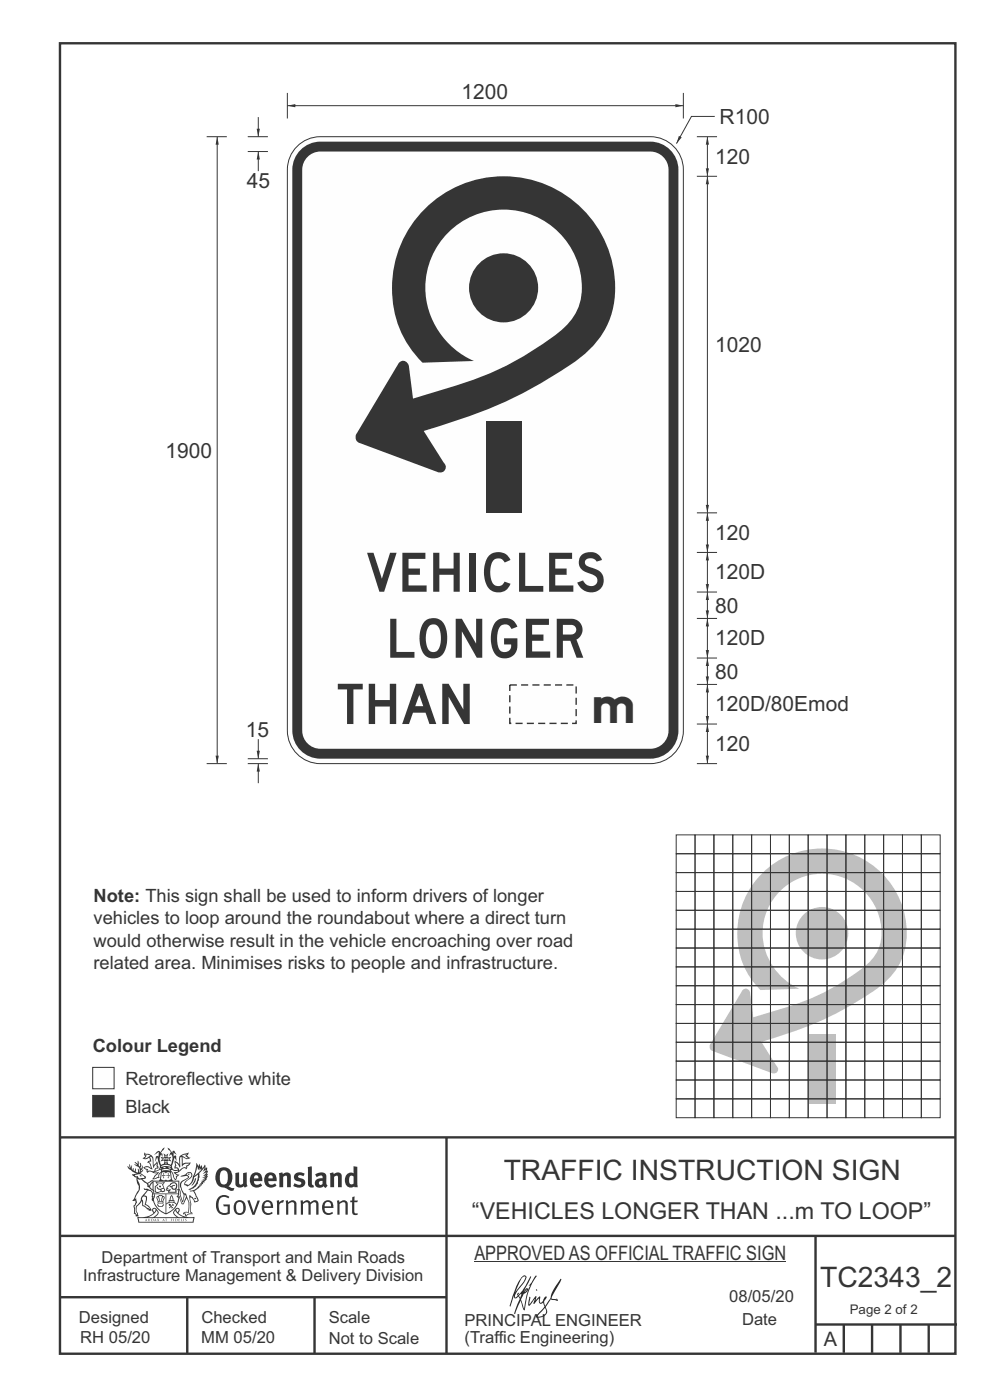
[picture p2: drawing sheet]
<svg xmlns="http://www.w3.org/2000/svg" width="210mm" height="297mm" viewBox="0 0 210 297" stroke-linecap="round" stroke-linejoin="round" font-family="sans-serif">
<path d="M12.7 241.3h190M94.7 241.4v45.8M12.7 275.2h82M12.7 262.2h190.1M39.7 275.2v12M66.7 275.2v12M173 262.1v24.9M173 281h30M179 281v6M185 281v6M191 281v6M197 281v6" fill="none" stroke="#373435" stroke-width=".51"/>
<g fill="#373435">
<path d="M47 248.4a2.55 2.55 0 0 0 0 2.7l.3 .2a.81 .81 0 0 0 1-1v-.5a1.04 1.04 0 0 0-1.1-1.5zM46.3 248.1a1.82 1.82 0 0 1 2.1-.2 1.82 1.82 0 0 1 .9 1.8 2.29 2.29 0 0 1-.8 2l.7 .3h.5l-.2 .6a2.87 2.87 0 0 1-2-.7 2.12 2.12 0 0 1-1.7-3.1z" fill-rule="evenodd"/>
<path d="M49.9 248.9l.8-.2v2a.46 .46 0 0 0 .3 .6 .46 .46 0 0 0 .6-.3v-2.1l.7-.2v2.4l.2 .5-.5 .3-.3-.3a1.02 1.02 0 0 1-1.2 .3 1.02 1.02 0 0 1-.6-1.1z" fill-rule="evenodd"/>
<path d="M54 249.5l-.1 .5h.9a.49 .49 0 0 0-.2-.6 .49 .49 0 0 0-.6 .1zM53.4 249.1a1.34 1.34 0 0 1 1.6-.2 1.34 1.34 0 0 1 .6 1.5v.2h-1.7a.77 .77 0 0 0 .5 .8 .77 .77 0 0 0 .9-.4l.3 .5a1.59 1.59 0 0 1-2 .2 1.59 1.59 0 0 1-.5-2.1z" fill-rule="evenodd"/>
<path d="M57 249.5l-.1 .5h1a.49 .49 0 0 0-.2-.6 .49 .49 0 0 0-.7 .1zM56.4 249.1a1.34 1.34 0 0 1 1.6-.2 1.34 1.34 0 0 1 .7 1.5v.2h-1.8a.77 .77 0 0 0 .5 .8 .77 .77 0 0 0 .9-.4l.4 .5a1.59 1.59 0 0 1-2.1 .2 1.59 1.59 0 0 1-.5-2.1z" fill-rule="evenodd"/>
<path d="M59.2 248.9l.7-.2 .1 .4a.95 .95 0 0 1 1-.3 .95 .95 0 0 1 .7 .8v2.3h-.8v-2.3a.46 .46 0 0 0-.8 .1v2.2h-.8z" fill-rule="evenodd"/>
<path d="M62.6 249.1a1.75 1.75 0 0 1 2-.1l-.2 .5-.6-.2a.43 .43 0 0 0-.6 .3l.4 .3a1.04 1.04 0 0 1 1.2 1.1 1.04 1.04 0 0 1-1.4 1l-1.2-.4 .3-.6 1 .4 .4-.4a.88 .88 0 0 0-1-.5l-.4-.2-.1-.4z" fill-rule="evenodd"/>
<path d="M65.3 247.6l.8-.2 .1 3.8 .3 .2 .1 .4a.88 .88 0 0 1-1 0 .88 .88 0 0 1-.3-1z" fill-rule="evenodd"/>
<path d="M67.8 250.6a.43 .43 0 0 0-.1 .7 .43 .43 0 0 0 .7-.1v-.7zM66.8 249.1a1.7 1.7 0 0 1 2.4 .1v1.9l.3 .4-.4 .5-.5-.4a1.03 1.03 0 0 1-1.7-.1 1.03 1.03 0 0 1 .8-1.5h.7v-.4a.8 .8 0 0 0-1.2 .1z" fill-rule="evenodd"/>
<path d="M70 248.9l.7-.2 .1 .4a.95 .95 0 0 1 1-.3 .95 .95 0 0 1 .7 .8v2.3h-.8v-2.3a.46 .46 0 0 0-.8 .1v2.2h-.8z" fill-rule="evenodd"/>
<path d="M74.3 249.5a1.48 1.48 0 0 0 0 1.7h.5l.2-.1v-1.5l-.3-.2zM75 247.4l.8 .1 .1 4.4h-.7l-.1-.2a1.26 1.26 0 0 1-1.4 0 1.26 1.26 0 0 1-.5-1.3 1.29 1.29 0 0 1 .4-1.4 1.29 1.29 0 0 1 1.4-.1z" fill-rule="evenodd"/>
<path d="M46.4 253.9a1.72 1.72 0 0 1 2.3 0l-.3 .3a1.24 1.24 0 0 0-1.4-.2 1.24 1.24 0 0 0-.6 1.4 1.49 1.49 0 0 0 1.2 1.9l.7-.1v-1.3h-.8l-.1-.4h1.3v1.9a1.93 1.93 0 0 1-2.2 0 1.93 1.93 0 0 1-.7-2.2l.2-.8z" fill-rule="evenodd"/>
<path d="M50.4 255.1a1.65 1.65 0 0 0 .2 2.2 .99 .99 0 0 0 1-1.4 .78 .78 0 0 0-.4-.8 .78 .78 0 0 0-.8 0zM50 254.9a1.33 1.33 0 0 1 1.6-.1 1.33 1.33 0 0 1 .5 1.4 1.31 1.31 0 0 1-1.3 1.6 1.31 1.31 0 0 1-1.2-1.6v-.6z" fill-rule="evenodd"/>
<path d="M52.5 254.7l.4-.1 .9 2.6 .8-2.5h.5l-1.1 3h-.5z" fill-rule="evenodd"/>
<path d="M56.3 255.2l-.2 .7h1.3a.7 .7 0 0 0-.3-.8 .7 .7 0 0 0-.8 .1zM55.9 255a1.22 1.22 0 0 1 1.5-.2 1.22 1.22 0 0 1 .5 1.5h-1.8a.93 .93 0 0 0 .5 1 .93 .93 0 0 0 1.1-.2l.2 .3a1.43 1.43 0 0 1-1.8 .1 1.43 1.43 0 0 1-.6-1.7z" fill-rule="evenodd"/>
<path d="M58.7 254.7l.4-.1 .1 .5 .4-.4 .6-.1-.2 .5a.66 .66 0 0 0-.8 .7v1.9h-.4z" fill-rule="evenodd"/>
<path d="M60.6 254.7l.4-.1 .1 .5a.94 .94 0 0 1 1-.5 .94 .94 0 0 1 .8 .8v2.3h-.5l-.1-2.5a.81 .81 0 0 0-1.2 .3v2.2h-.4z" fill-rule="evenodd"/>
<path d="M63.7 254.7l.5-.1 .1 .5 .4-.3a.78 .78 0 0 1 1.1 .3 .9 .9 0 0 1 1-.5 .9 .9 0 0 1 .8 .8v2.3h-.5l-.1-2.5a.67 .67 0 0 0-1.1 .3v2.2h-.5v-2.4l-.4-.3-.7 .4v2.3h-.5z" fill-rule="evenodd"/>
<path d="M69 255.2l-.1 .7h1.3a.7 .7 0 0 0-.3-.8 .7 .7 0 0 0-.9 .1zM68.7 255a1.22 1.22 0 0 1 1.5-.2 1.22 1.22 0 0 1 .5 1.5h-1.8a.93 .93 0 0 0 .4 1 .93 .93 0 0 0 1.2-.2l.1 .3a1.44 1.44 0 0 1-1.7 .1 1.44 1.44 0 0 1-.6-1.7z" fill-rule="evenodd"/>
<path d="M71.4 254.7l.5-.1 .1 .5a.94 .94 0 0 1 1-.5 .94 .94 0 0 1 .8 .8v2.3h-.5l-.1-2.5a.81 .81 0 0 0-1.2 .3v2.2h-.4z" fill-rule="evenodd"/>
<path d="M74.7 253.9l.5-.1v.9h.7l-.1 .3h-.6v2.2l.1 .2h.5l.1 .3a.75 .75 0 0 1-1.2-.6v-2.1h-.4v-.3h.4z" fill-rule="evenodd"/>
<path d="M30.8 244.9l1.1 .3-.9 .5h-.4l.6-.5zM31.8 245.4h.2a2.44 2.44 0 0 1 .4 1.9l.1 .5 .7-1-.1 .6 .3 .3a.57 .57 0 0 0-.6 .7l-1-.1-.5 .2 .2-.5-.8-.3 .7-.1 .9 .5 .1-.1-.6-1.3-.2-.2h.5zM30.7 244.4l-.1 .5 .2 .4-.6 .4a1.04 1.04 0 0 0 1.4-.1l.2 .6-.3 .1-.2 .4a.94 .94 0 0 1 .8 1.1l-.2-.1a1.16 1.16 0 0 0-1.5-.1l.3 .4 .4 .2 .1 .5 .2 .1 .1-.2a.94 .94 0 0 1 1.1 .2l.8 .1-1.2 1.2a1.13 1.13 0 0 0 1.2-.2l.4-.1-.1-.4 .5-.8a.83 .83 0 0 0-.6 1.1l-.3-.1-.7 .4 1.1-1.4-.5 .1-.5-.1 1.3-.5-.1-.1-.9 .4v-.3l.2-.2 .3 .1 .1-.3-.2-.4v-.6l-.1-.4-.7 1v-.7a1.42 1.42 0 0 0-1.6-1.8z" fill-rule="evenodd"/>
<path d="M38.5 245.2l.5-.2 .7-.1-.6 .3 .8 .5h-.3zM38.3 245.5l.2-.1 .1 2a1.69 1.69 0 0 1 1.6-.6l-.8 .5 .1 .5a1.1 1.1 0 0 0-1.5 .6l-.1-.5-.2-.2h-.5l.3-.4-.3-.7a1.42 1.42 0 0 1 .8 1.1l.2-.1zM37.1 246.2l.1 1-.2 .3 .1 .4h.5l.1 .2a.96 .96 0 0 1-1.1-.1l-.1 .1a1.06 1.06 0 0 0 1.3 .2v.1a.72 .72 0 0 1-1 .2l.3 .5 .6 .2-.4 .2-.1 .6-.2-.3-.4-1.1-.4-.4 .4 .9a1.54 1.54 0 0 0 .7 1.2l.2-.3a.58 .58 0 0 1 .4-.8l.2-.1h-.3l-.5-.3 .9-.5a.93 .93 0 0 1 1.2-.5v.2l.2-.2 .1-.5a.99 .99 0 0 0 .7-.8l-1.3 .1-.3 .2-.1-1.4 .9 .4 .9-.3h-.4l-.5-.4 .4-.7-.6 .2a1.46 1.46 0 0 0-1.4 2.1v.4l-.2-.4z" fill-rule="evenodd"/>
<path d="M35.6 248.9l.2 .1-.1 .3 .4 .1h-.4v.6l-.1-.6h-.3l.3-.1z" fill-rule="evenodd"/>
<path d="M34.6 248.9l.2 .1v.3l.3 .1h-.3l-.1 .6v-.6h-.4l.4-.1z" fill-rule="evenodd"/>
<path d="M34.3 248.8a.57 .57 0 0 1 .9 .2 .57 .57 0 0 1 .9-.2l.2 1.4h-.2a.57 .57 0 0 1-.9 0 .69 .69 0 0 1-1.1 0zM34.2 248.1l-.3 2.1-.2 .4h3l-.2-.4-.3-2.1h-.2v.2l-.8-.1-.8 .1v-.2z" fill-rule="evenodd"/>
<path d="M34.2 252.4a.3 .3 0 0 0 .6 0 .3 .3 0 0 0-.6 0zM33.3 250.9l.3 .3-.3 .4a.79 .79 0 0 0 0 1.3l.8-.2-.1-.3a.55 .55 0 0 1-.7-.6l.1-.1 .2 .3 .3 .2 .8-.2-.4-.7 .4-.4-.7 .2zM33 250.7l1.1 .2 .9-.2-.4 .6 .4 1.2a.56 .56 0 0 1-.8 .3l-.2 .1a.73 .73 0 0 1-.9 .1 .73 .73 0 0 1-.3-1v-.4l.6-.4z" fill-rule="evenodd"/>
<path d="M35.6 251.8l.7-.4a.58 .58 0 0 1 1-.1 .58 .58 0 0 1-.4 .9l-.3-.3a.43 .43 0 0 1 .6-.4 .57 .57 0 0 0-.8 .2l-.2-.1-.3 .1 .4 .2a.55 .55 0 0 0 .9 .4v.5h-1.3l.3-.4-.1-.1-.6 .1 .2-.3-.2-.1zM35.4 251.8l-.1 .2a.39 .39 0 0 0 .2 .6h.3l-.2 .4h1.9l-.1-.8a.86 .86 0 0 0-.1-1.3 .86 .86 0 0 0-1.3 .4z" fill-rule="evenodd"/>
<path d="M36 254.8h.8v.2h-.8zM36.4 253.8l.2 .8h-.4zM36.4 253.5l-.3 .5-.1 .6h-.2v.4l-.7 .4 .2 .1a1.48 1.48 0 0 1 2.1 .2l.2-.1-.6-.5v-.5h-.2l-.1-.6z" fill-rule="evenodd"/>
<path d="M35.8 255.4l.4 .1 .1 .3 .3-.2-.2-.2a.38 .38 0 0 1 .5 .5l-.2-.2-.3 .2 .3 .2-.3 .3-.1-.4-.4 .4-.1-.2 .4-.3-.1-.1-.2 .1z" fill-rule="evenodd"/>
<path d="M34.5 254h.2v.2l-.2 .6h-.2zM33.6 255.3h.9v.2a.55 .55 0 0 1-.8 .4v-.2l-.2-.1zM33.4 254h.2l.2 .8h-.2zM33.6 255l.8-.1 .1 .2h-.8zM33.8 253.7h.5l-.2 1.1h-.1zM33.3 253.8l-.1 .3 .3 1.1a.48 .48 0 0 0-.1 .6 .48 .48 0 0 0 .5 .2h.5a.49 .49 0 0 0 .2-.8l.3-1.1-.1-.3a1.42 1.42 0 0 0-1.5 0z" fill-rule="evenodd"/>
<path d="M33.7 251.5l.4 .1 .1 .3h-.3z" fill-rule="evenodd"/>
<path d="M41.3 250.1l.3-.2-.2 .8-.6 .8h-.2l.5-.7z" fill-rule="evenodd"/>
<path d="M39.7 249l.3-.2 .5 .2a.88 .88 0 0 1-.6 1.1 1.22 1.22 0 0 0-.8 1.3l.5 .2a.72 .72 0 0 0 .9-.4l.5-.8 .2-.6 .8-.6v.2a2.85 2.85 0 0 1-2 2.9l.1 .1a2.13 2.13 0 0 0 1.9-1.5v-.3a2.01 2.01 0 0 0 .3-1.7l1.1-1.3-.4 1 .7-.5-.7 1 .8-.4-.8 .8 .7-.2-.9 .6 .8-.1-.8 .4h.7l-.8 .3 .3 .2h-.4l.2 .3h-.4l.2 .3h-.4l.1 .2h-.1a2.16 2.16 0 0 1-2 1.1l.1 .2 .4-.1a.76 .76 0 0 1 .7 .8l.5 1.2-.6 .2a1.45 1.45 0 0 0-1.1-1.3l.2 1.8-.1 1.8 .4 .3a1.07 1.07 0 0 0-1.2 .4v-.3l-.5-.2a.87 .87 0 0 1 1.1-.1v-.7a4.4 4.4 0 0 0-.6-3.1l-.1-.3h-.2a2.16 2.16 0 0 1-.7-2.2l.3-.4 1.2-.7a.55 .55 0 0 0-.4-.8zM37.8 252.4a.76 .76 0 0 1 .3 1.1l.6 1.6 .4-1.7 .2 .1a.61 .61 0 0 1-.1 .9l-.3 .8-.2 .1-.7-1.6-.3 .1a1.18 1.18 0 0 0 .1-1.4zM41.8 247.5l.2 .7 .3-.5v.6l.4-.5a1.9 1.9 0 0 1-1.2 1.4l-.3 .3zM38.2 249.6l1.4-.2 .2 .2v.3l-.5 .2a1.26 1.26 0 0 0-.9 1.9l.2 .7a1.84 1.84 0 0 1 .1 2.1l-.4-1.4a.96 .96 0 0 0-.4-1.2l-.4 .2a.78 .78 0 0 1 0 1.3l.1 .3h.4l.4 1.1a.38 .38 0 0 0 .2 .4 .38 .38 0 0 0 .4-.1l.6-1.2a2.94 2.94 0 0 1 .4 2.5l-.1 .4h-.8l-.3 .4v.2l.4-.1 .1 .4 .2 .1a1.02 1.02 0 0 1 1.3-.5v-.4l-.3-.1 .1-1.8-.3-1.3h.1a1.14 1.14 0 0 1 .8 1 .63 .63 0 0 0 .8-.2 .63 .63 0 0 0-.2-.9l-.6-1.2 .9-.6 .2-.4h.3l-.1-.2h.4l-.1-.3h.3l-.1-.3 .5-.1-.2-.2 .6-.4v-.2h-.2l.4-.5h-.3l.3-.5-.4 .1 .4-.5v-.3l-.3 .2 .2-.7-.1-.2-.4 .3v-.8l-.6 .8-.2-.8-.2 .5-.3-.7-.1 .6-.5-.8-.1 1.4-.6 1.8a1.81 1.81 0 0 1-1 1.5l-.6-.2a1.75 1.75 0 0 1 1.1-1.2 .75 .75 0 0 0 .1-1.3 .75 .75 0 0 0-1.2 .4z" fill-rule="evenodd"/>
<path d="M41.2 254.1h.3l.2 .2-.4 .1z" fill-rule="evenodd"/>
<path d="M29.4 258.4h11.6l-.1 .8h-11.4zM31.3 258.2l.5-.1a2.48 2.48 0 0 0 1.4-1.3l.3 .5-.5 .6-.5 .3zM32.5 256.6l.3-.2 .2 .1-.3 .7zM37.2 256.8a2.65 2.65 0 0 0 1.8 1.4h-1.1l-.5-.3-.5-.6zM37.4 256.5l.2-.1 .3 .2-.3 .6zM29.2 258.2l.1 1.2h11.8l.2-1.1-.2-.1a4.1 4.1 0 0 1-3.3-.9l.3-.4-.1-.6a1.06 1.06 0 0 0-1.3 1l.2 .4 .6 .5h-4.7l.3-.1a.84 .84 0 0 0 .6-.8 .84 .84 0 0 0-.5-.8l-.3-.2h-.5l-.1 .6 .3 .4a4.2 4.2 0 0 1-3.4 .9z" fill-rule="evenodd"/>
<path d="M31 258.7l.1 .2h-.2zM31 258.5l-.3 .6 .4-.2 .2 .2z" fill-rule="evenodd"/>
<path d="M31.3 258.6h.3v.4a.25 .25 0 0 0 .2-.1 .25 .25 0 0 0-.1-.3h.1a.29 .29 0 0 1 0 .4 .29 .29 0 0 1-.4 0 .29 .29 0 0 1 0-.4z" fill-rule="evenodd"/>
<path d="M32.2 258.6a.22 .22 0 0 1 .3 .2 .22 .22 0 0 1-.3 .2zM32 258.6l.1 .4a.33 .33 0 0 0 .4 0 .33 .33 0 0 0 0-.4 .33 .33 0 0 0-.5 0z" fill-rule="evenodd"/>
<path d="M32.9 258.7l.1 .2h-.2zM32.9 258.5l-.2 .6 .3-.2 .2 .2z" fill-rule="evenodd"/>
<path d="M33.3 258.6h.2l.1 .1 .2-.1-.2 .2 .2 .3-.3-.3-.1 .3h-.1l.2-.3z" fill-rule="evenodd"/>
<path d="M34.7 258.7l.1 .2h-.2zM34.7 258.5l-.3 .6 .4-.2 .2 .2z" fill-rule="evenodd"/>
<path d="M35 258.5h.5l-.2 .1v.5h-.2l.1-.5z" fill-rule="evenodd"/>
<path d="M36.2 258.6l.3-.1-.1 .1v.2h.1h-.1v.3h-.2z" fill-rule="evenodd"/>
<path d="M36.7 258.6h.2v.5h-.2z" fill-rule="evenodd"/>
<path d="M37.3 258.6a.22 .22 0 0 1 .3 .2 .22 .22 0 0 1-.3 .2zM37.1 258.6v.4a.33 .33 0 0 0 .5 0 .33 .33 0 0 0 0-.4 .33 .33 0 0 0-.5 0z" fill-rule="evenodd"/>
<path d="M37.8 258.6l.4-.1-.2 .1v.2h.1h-.1v.2l.2 .1h-.4z" fill-rule="evenodd"/>
<path d="M38.4 258.6h.2l-.1 .4 .2 .1h-.3z" fill-rule="evenodd"/>
<path d="M38.9 258.6h.2v.5h-.2z" fill-rule="evenodd"/>
<path d="M39.3 258.6h.2h-.1l.2 .3-.2 .2-.1-.1v-.1l.2 .1z" fill-rule="evenodd"/>
<path d="M34.2 247.4a1.51 1.51 0 0 1 2 .2 2.67 2.67 0 0 0-2.1 0zM35.7 247.6l.4 .1 .1 .3-.4-.1zM34.6 247.6h.5l.1 .2h-.4zM34 247.8l.3 .2h-.3zM34.9 246.9l.3-.2 .3 .2zM34.9 245.6l.2 .1v.3h-.2zM35 245.1l.2 .2 .2-.2-.1 .3h-.2zM35.1 246.3h.2l.1 .4-.2-.2-.2 .2zM35.3 245.7l.2-.1v.4h-.2zM34.4 245.7h.3l.1 .3-.4 .1 .2-.2zM35.7 245.7h.3l-.2 .2 .2 .2-.4-.1zM32.7 244.9l1-.5-.1 1-.2-.2-.3 .2-.3 1.1 .5-1 .3 .9a1.84 1.84 0 0 1 .2 1.7l.4 .1a2.48 2.48 0 0 1 2.2 0l.2-.2-.2-.7 .7-1.8 .4 .7-.2-1-.2-.1-.2 .3v-.9l.6 .4-.6-.8-.3 .1-.1 .4-.5-.9-.5-.3 .2 .5 .6 .5-.5 .8 .4-.4a2.06 2.06 0 0 1 0 2.3l-.5-.2-.2-.6 .1-.1 .8 .2-.4-.5 .4-.5-.7 .2-.2-.2 .2-.7-.5 .4-.5-.4 .2 .7-.2 .2-.7-.2 .4 .5-.4 .5 .8-.2 .1 .1-.2 .6-.5 .2a2.02 2.02 0 0 1 0-2.2l.3 .5-.1-.7-.3-.1 .8-1.2-.4 .3-.5 .8-.2-.3a.8 .8 0 0 0-.8 .5z" fill-rule="evenodd"/>
<path d="M29.2 250.1l.3 .1a.61 .61 0 0 1 .8 .4l.3 .2a.8 .8 0 0 1 .6 1l.4 .1 .5 .5a1 1 0 0 1 .5 1.1l-.1 .7v-.5h-.1a.96 .96 0 0 0-.8-1.3l-.2-.2h-.7l-.1-.1-.1 .1 .1 .3h.6l-1.2 1.3-.2 1-.4 .6a1.33 1.33 0 0 0-.5 1.8l.2 .5a1.26 1.26 0 0 1-.5-1.5l-.1-.3a1.56 1.56 0 0 0 .4-1.7l-.3 .2 .2-.5a3.2 3.2 0 0 0 .7-3zM30.4 253.9h.4a2.06 2.06 0 0 1-.1 1.6l.7 .5 .4 .4-.6-.1-.8-.6-.1-.9a.51 .51 0 0 1 .1-.9zM28.6 249.3a1.52 1.52 0 0 1 2.1 .5l-1.1 .2-.2-.1-.1-.4h-.5zM27.5 247v.8l-.3-.4h-.1a3.1 3.1 0 0 0 1.9 1.6l-1 .1 .5 .6 .5 .1 .1 1.1a1.84 1.84 0 0 1-.3 2.5l-.4 .9-.3 .4 .2 .1 .4-.1 .1 .4-.2 .5-.3 .2 .1 1.7h.2l.3 .5 .1 .1 .4-.1-.1-.5a1.3 1.3 0 0 1-.1-1.7l.9-1 .1 1.1 .6 .2 .5 .5 .1-.1 .2 .3h.5a1.85 1.85 0 0 0-1.2-1.4l.1-.3a1.39 1.39 0 0 0 0-1.4l-.5-.1 .5-.5a.66 .66 0 0 1 .9-.4 .66 .66 0 0 1 .3 .9l-.1 .4 .2-.1v.2l-.1 .3 .2 .5 .1-.3a2.24 2.24 0 0 0 .1-2.2 .73 .73 0 0 1-.7-.7 .73 .73 0 0 1 .6-.7v-.2a.94 .94 0 0 0-.9 .8 .48 .48 0 0 1-.1-.6 .48 .48 0 0 1 .5-.2l.5-.3a.51 .51 0 0 0-.8 .2l-.5 .2-1-.8h.6l.2-.5-1.2-.7 .5-.5v-.3l-.5 .4 .1-.2a.69 .69 0 0 0 .2-1v.4l-.2 .3v-1.1l-.3-.2 .1 .6-.1 .2-.4-1.3v.7l-.6-.4 .5 .7-.6-.2 .3 .3a1 1 0 0 1 .7 1.4l-.2-.8v.9l-.5-.2v-.8l-.2 .7-.2-.1-.1-.6-.2 .4-.2-.2 .1-.7-.2 .5z" fill-rule="evenodd"/>
<path d="M29.6 249.4l.2-.1 .3 .2z" fill-rule="evenodd"/>
<path d="M32.4 250.5h5.6v2l-.2-.1v-1.7h-5.2v2.5h5.2v-.8l.1 .2-.1 1.1v-.3h-2.5v4a4.1 4.1 0 0 0 2.6-3.6l.1-.1a4 4 0 0 1-2.8 3.9 4.2 4.2 0 0 1-2.8-4.7l.1 1.2 .1-.1a3.8 3.8 0 0 0 2.5 3.4v-4h-2.5l-.2-.9z" fill-rule="evenodd"/>
<circle cx="40" cy="249.1" r=".17"/>
</g>
<path d="M100.6 267.7h66.2" fill="none" stroke="#373435" stroke-width=".21"/>
<g fill="#252726">
<path d="M111.6 273.7l.2-.2-.5 .7zM110.4 274.5l.3 .1-.3 .7-.3-.4zM110.9 270.9l.5-.1a9.3 9.3 0 0 1-2 3.2l-.1 .2 1-2.5zM110.6 271a14.7 14.7 0 0 0-2.2 4.9l-.3 1.2 .1 .1 .8-2.4a.42 .42 0 0 0 .2 .7 .42 .42 0 0 0 .6-.3l.2-.2 .2 .6-1.1 3.1h.2l1.1-2.8 .6 1.9 .2 .2 .2-.5a13.5 13.5 0 0 1 2-6.2l.5-.5-.2-.2-1.6 2.1 .4-.1a14.9 14.9 0 0 0-1.3 5.1l-.4-1.2a1.39 1.39 0 0 1 .2-1.8l.1-.2a.92 .92 0 0 0 .8-1.2 .75 .75 0 0 0-.7 .7l-.2 .2 1.6-3.4h-.1l-.4 .7a10.5 10.5 0 0 1-2.2 3.2l.2-.4a.32 .32 0 0 0-.4 .2 .32 .32 0 0 0 .1 .4l-.5 .4a3.2 3.2 0 0 1 1.1-2.3l.5-.6a2.49 2.49 0 0 0 .7-1.6l-.3-.2z" fill-rule="evenodd"/>
<path d="M115.6 277.5a1.15 1.15 0 0 1 .1 1.3 1.15 1.15 0 0 1-1.2 .5h-.5zM112.3 275.1l-.3 1.7 .3 .2 1.2-1.5-.3 1.1 1.1-1.2a.94 .94 0 0 0 .4 1.2l.5-.3 .3 .9-1.2 1.3a.98 .98 0 0 0-.5 1 1.9 1.9 0 0 0 2.3-1.3l-.1-.3a1.02 1.02 0 0 1 .3-1.4l.5-.9 1.5 .3-.2-.5v.3l-1.1-.2v-.2l2-3.6 .1-.3-.1-.1-1.8 2.7a6.6 6.6 0 0 1-1.5 3l-.2-.2a1.01 1.01 0 0 1 .4-1.4l.1-.2-.3-.2-.3 .5-.2 .5-.5 .4-.2-.4 .1-.9-.2-.1-.8 .9 .2-.9h-.1l-1.4 1.7 .2-1.4v-.1z" fill-rule="evenodd"/>
<path d="M113.7 273.5l.3 .3h-.3z" fill-rule="evenodd"/>
</g>
<path d="M12.7 9.2h190v278h-190z" fill="none" stroke="#373435" stroke-width=".51"/>
<path d="M19.7 232.4h4.5v4.5h-4.5z" fill-rule="evenodd" fill="#373435" stroke="#373435" stroke-width=".21"/>
<g fill="#fefefe" stroke="#373435" stroke-width=".21">
<path d="M19.7 226.4h4.5v4.6h-4.5z" fill-rule="evenodd"/>
<path d="M63.4 30.7a7 7 0 0 1 4.6-1.7h70a7 7 0 0 1 7 7v119a7 7 0 0 1-7 7h-70a7 7 0 0 1-7-7v-119a7 7 0 0 1 2.4-5.3z" fill-rule="evenodd"/>
</g>
<path d="M63.8 31.8a5.9 5.9 0 0 1 4.2-1.8h70a6 6 0 0 1 5.9 6v119a6 6 0 0 1-5.9 5.9h-70a6 6 0 0 1-6-5.9v-119a5.9 5.9 0 0 1 1.8-4.2z" fill-rule="evenodd" fill="#373435"/>
<path d="M65.2 33.3a3.8 3.8 0 0 1 2.8-1.2h70a3.9 3.9 0 0 1 3.8 3.9v119a3.9 3.9 0 0 1-3.8 3.8h-70a3.9 3.9 0 0 1-3.9-3.8v-119a3.8 3.8 0 0 1 1.1-2.7z" fill-rule="evenodd" fill="#fefefe"/>
<path d="M108.1 145.3h14.1v8.2h-14.1z" fill="none" stroke="#373435" stroke-width=".3" stroke-dasharray="1.5 .9" stroke-linecap="butt"/>
<path d="M151.6 24.7h-4.9l-3.2 5.8" fill="none" stroke="#373435" stroke-width=".21"/>
<path d="M144 28.8l.6 .4-1.1 1.3z" fill="#373435"/>
<path d="M150.1 153.6v8.4" fill="none" stroke="#373435" stroke-width=".21"/>
<g fill="#373435">
<path d="M150.1 153.6l.3 1.7h-.7z"/>
<path d="M149.7 160.3h.7l-.3 1.7z"/>
</g>
<path d="M61 19.7v5.4M145 19.7v5.4M61 22.4h84M147.8 162h4.3" fill="none" stroke="#373435" stroke-width=".21"/>
<g fill="#373435">
<path d="M61 22.4l1.6-.3v.7z"/>
<path d="M143.3 22.1l1.7 .3-1.7 .4z"/>
</g>
<path d="M150.1 145.2v8.4" fill="none" stroke="#373435" stroke-width=".21"/>
<g fill="#373435">
<path d="M150.1 145.2l.3 1.7h-.7z"/>
<path d="M149.7 151.9h.7l-.3 1.7z"/>
</g>
<path d="M150.1 139.6v5.6M147.8 153.6h4.3" fill="none" stroke="#373435" stroke-width=".21"/>
<g fill="#373435">
<path d="M150.1 139.6l.3 1.7h-.7z"/>
<path d="M149.7 143.5h.7l-.3 1.7z"/>
</g>
<path d="M150.1 131.2v8.4M147.8 145.2h4.3" fill="none" stroke="#373435" stroke-width=".21"/>
<g fill="#373435">
<path d="M150.1 131.2l.3 1.7h-.7z"/>
<path d="M149.7 137.9h.7l-.3 1.7z"/>
</g>
<path d="M147.8 139.6h4.3M147.8 131.2h4.3M150.1 125.6v5.6" fill="none" stroke="#373435" stroke-width=".21"/>
<g fill="#373435">
<path d="M150.1 125.6l.3 1.7h-.7z"/>
<path d="M149.7 129.5h.7l-.3 1.7z"/>
</g>
<path d="M150.1 117.2v8.4" fill="none" stroke="#373435" stroke-width=".21"/>
<g fill="#373435">
<path d="M150.1 117.2l.3 1.7h-.7z"/>
<path d="M149.7 123.9h.7l-.3 1.7z"/>
</g>
<path d="M147.8 117.2h4.3M150.1 108.8v8.4M147.8 125.6h4.3" fill="none" stroke="#373435" stroke-width=".21"/>
<g fill="#373435">
<path d="M149.7 115.5h.7l-.3 1.7z"/>
<path d="M150.1 108.8l.3 1.7h-.7z"/>
</g>
<path d="M150.1 29v8.4" fill="none" stroke="#373435" stroke-width=".21"/>
<g fill="#373435">
<path d="M150.1 29l.3 1.7h-.7z"/>
<path d="M149.7 35.7h.7l-.3 1.7z"/>
</g>
<path d="M147.8 37.4h4.3M147.8 29h4.3M150.1 37.4v71.4" fill="none" stroke="#373435" stroke-width=".21"/>
<g fill="#373435">
<path d="M149.7 107.1h.7l-.3 1.7z"/>
<path d="M150.1 37.4l.3 1.7h-.7z"/>
</g>
<path d="M147.8 108.8h4.3M54.8 162v4.2" fill="none" stroke="#373435" stroke-width=".21"/>
<path d="M54.8 162l.3 1.7h-.7z" fill="#373435"/>
<path d="M46.1 29v133M52.6 162h4.2M52.6 161h4.2" fill="none" stroke="#373435" stroke-width=".21"/>
<g fill="#373435">
<path d="M46.1 29l.3 1.7h-.7z"/>
<path d="M45.7 160.3h.7l-.3 1.7z"/>
</g>
<path d="M43.8 29h4.3M54.8 156.8v4.2M43.8 162h4.3" fill="none" stroke="#373435" stroke-width=".21"/>
<path d="M54.4 159.3h.7l-.3 1.7z" fill="#373435"/>
<path d="M54.8 32.1v4.2" fill="none" stroke="#373435" stroke-width=".21"/>
<path d="M54.8 32.1l.3 1.7h-.7z" fill="#373435"/>
<path d="M52.6 32.1h4.2M52.6 29h4.2M54.8 24.8v4.2" fill="none" stroke="#373435" stroke-width=".21"/>
<g fill="#373435">
<path d="M54.4 27.3h.7l-.3 1.7z"/>
<path d="M90.1 44.3a23.6 23.6 0 0 1 28.4-3.9 23.6 23.6 0 0 1 11.2 26.4 19.8 19.8 0 0 1-8.7 10.6 95.9 95.9 0 0 1-28.5 13.2l-4.2 1.3-2.5-6.8 4.3-1.3a95.6 95.6 0 0 0 18.3-6.8 62.9 62.9 0 0 0 11.6-7.8 11.6 11.6 0 0 0 3.1-11.3 16.6 16.6 0 0 0-25.7-10.5 16.6 16.6 0 0 0 .6 27.8l2.5 1.4-10.9 .3a23.1 23.1 0 0 1-.7-31.2z" fill-rule="evenodd"/>
<path d="M84.6 77a1.2 1.2 0 0 1 1.2-.4 1.2 1.2 0 0 1 .9 .9l1.1 8.4 1.8 5.1 4.5 7.1a1.21 1.21 0 0 1 .3 1.6 1.21 1.21 0 0 1-1.6 .4l-16.4-6.1a1.36 1.36 0 0 1-.7-2.1z" fill-rule="evenodd"/>
<path d="M103.1 89.3h7.5v19.5h-7.5z" fill-rule="evenodd"/>
<circle cx="106.8" cy="61.1" r="7.3"/>
</g>
<g fill="#bdbfc1">
<path d="M161.1 185.9a17.9 17.9 0 0 1 21.5-3.9 17.9 17.9 0 0 1 9.3 19.8 14.6 14.6 0 0 1-6.7 8.5 74.7 74.7 0 0 1-23 10.5l-1.9 .6-1.9-5.2 1.9-.5a77.8 77.8 0 0 0 15.9-5.9 33 33 0 0 0 8.9-6.5 9 9 0 0 0 1.6-8 12.6 12.6 0 0 0-20-7.3 12.6 12.6 0 0 0 1.8 21.2l1.1 .6-8.3 .2a17.5 17.5 0 0 1-.2-24.1z" fill-rule="evenodd"/>
<path d="M157.5 210.1a.91 .91 0 0 1 .9-.3 .91 .91 0 0 1 .7 .7l.8 6.3 1.4 3.9 3.4 5.4a.91 .91 0 0 1 .2 1.3 .91 .91 0 0 1-1.2 .2l-12.4-4.6a1.03 1.03 0 0 1-.5-1.6z" fill-rule="evenodd"/>
<path d="M171.5 219.4h5.7v14.8h-5.7z" fill-rule="evenodd"/>
<circle cx="174.4" cy="198" r="5.6"/>
</g>
<g fill="none" stroke="#373435" stroke-width=".21">
<path d="M143.4 177.1h4v4h-4zM147.4 177.1h4v4h-4zM151.4 177.1h4v4h-4zM155.4 177.1h4v4h-4zM159.4 177.1h4v4h-4zM163.4 177.1h4v4h-4zM167.4 177.1h4v4h-4zM171.4 177.1h4v4h-4zM175.4 177.1h4v4h-4zM179.4 177.1h4v4h-4zM183.4 177.1h4v4h-4zM187.4 177.1h4v4h-4z"/>
<path d="M191.4 177.1h4v4h-4zM195.4 177.1h4v4h-4zM143.4 181.1h4v4h-4zM143.4 185.1h4v4h-4zM143.4 189.1h4v4h-4zM143.4 193.1h4v4h-4zM143.4 197.1h4v4h-4zM147.4 181.1h4v4h-4zM147.4 185.1h4v4h-4zM147.4 189.1h4v4h-4zM147.4 193.1h4v4h-4zM147.4 197.1h4v4h-4z"/>
<path d="M151.4 181.1h4v4h-4zM151.4 185.1h4v4h-4zM151.4 189.1h4v4h-4zM151.4 193.1h4v4h-4zM151.4 197.1h4v4h-4zM155.4 181.1h4v4h-4zM155.4 185.1h4v4h-4zM155.4 189.1h4v4h-4zM155.4 193.1h4v4h-4zM155.4 197.1h4v4h-4zM159.4 181.1h4v4h-4zM159.4 185.1h4v4h-4z"/>
<path d="M159.4 189.1h4v4h-4zM159.4 193.1h4v4h-4zM159.4 197.1h4v4h-4zM163.4 181.1h4v4h-4zM163.4 185.1h4v4h-4zM163.4 189.1h4v4h-4zM163.4 193.1h4v4h-4zM163.4 197.1h4v4h-4zM167.4 181.1h4v4h-4zM167.4 185.1h4v4h-4zM167.4 189.1h4v4h-4zM167.4 193.1h4v4h-4z"/>
<path d="M167.4 197.1h4v4h-4zM171.4 181.1h4v4h-4zM171.4 185.1h4v4h-4zM171.4 189.1h4v4h-4zM171.4 193.1h4v4h-4zM171.4 197.1h4v4h-4zM175.4 181.1h4v4h-4zM175.4 185.1h4v4h-4zM175.4 189.1h4v4h-4zM175.4 193.1h4v4h-4zM175.4 197.1h4v4h-4zM179.4 181.1h4v4h-4z"/>
<path d="M179.4 185.1h4v4h-4zM179.4 189.1h4v4h-4zM179.4 193.1h4v4h-4zM179.4 197.1h4v4h-4zM183.4 181.1h4v4h-4zM183.4 185.1h4v4h-4zM183.4 189.1h4v4h-4zM183.4 193.1h4v4h-4zM183.4 197.1h4v4h-4zM187.4 181.1h4v4h-4zM187.4 185.1h4v4h-4zM187.4 189.1h4v4h-4z"/>
<path d="M187.4 193.1h4v4h-4zM187.4 197.1h4v4h-4zM191.4 181.1h4v4h-4zM191.4 185.1h4v4h-4zM191.4 189.1h4v4h-4zM191.4 193.1h4v4h-4zM191.4 197.1h4v4h-4zM195.4 181.1h4v4h-4zM195.4 185.1h4v4h-4zM195.4 189.1h4v4h-4zM195.4 193.1h4v4h-4zM195.4 197.1h4v4h-4z"/>
<path d="M143.4 201.1h4v4h-4zM143.4 205.1h4v4h-4zM143.4 209.1h4v4h-4zM143.4 213.1h4v4h-4zM143.4 217.1h4v4h-4zM147.4 201.1h4v4h-4zM147.4 205.1h4v4h-4zM147.4 209.1h4v4h-4zM147.4 213.1h4v4h-4zM147.4 217.1h4v4h-4zM151.4 201.1h4v4h-4zM151.4 205.1h4v4h-4z"/>
<path d="M151.4 209.1h4v4h-4zM151.4 213.1h4v4h-4zM151.4 217.1h4v4h-4zM155.4 201.1h4v4h-4zM155.4 205.1h4v4h-4zM155.4 209.1h4v4h-4zM155.4 213.1h4v4h-4zM155.4 217.1h4v4h-4zM159.4 201.1h4v4h-4zM159.4 205.1h4v4h-4zM159.4 209.1h4v4h-4zM159.4 213.1h4v4h-4z"/>
<path d="M159.4 217.1h4v4h-4zM163.4 201.1h4v4h-4zM163.4 205.1h4v4h-4zM163.4 209.1h4v4h-4zM163.4 213.1h4v4h-4zM163.4 217.1h4v4h-4zM167.4 201.1h4v4h-4zM167.4 205.1h4v4h-4zM167.4 209.1h4v4h-4zM167.4 213.1h4v4h-4zM167.4 217.1h4v4h-4zM171.4 201.1h4v4h-4z"/>
<path d="M171.4 205.1h4v4h-4zM171.4 209.1h4v4h-4zM171.4 213.1h4v4h-4zM171.4 217.1h4v4h-4zM175.4 201.1h4v4h-4zM175.4 205.1h4v4h-4zM175.4 209.1h4v4h-4zM175.4 213.1h4v4h-4zM175.4 217.1h4v4h-4zM179.4 201.1h4v4h-4zM179.4 205.1h4v4h-4zM179.4 209.1h4v4h-4z"/>
<path d="M179.4 213.1h4v4h-4zM179.4 217.1h4v4h-4zM183.4 201.1h4v4h-4zM183.4 205.1h4v4h-4zM183.4 209.1h4v4h-4zM183.4 213.1h4v4h-4zM183.4 217.1h4v4h-4zM187.4 201.1h4v4h-4zM187.4 205.1h4v4h-4zM187.4 209.1h4v4h-4zM187.4 213.1h4v4h-4zM187.4 217.1h4v4h-4z"/>
<path d="M191.4 201.1h4v4h-4zM191.4 205.1h4v4h-4zM191.4 209.1h4v4h-4zM191.4 213.1h4v4h-4zM191.4 217.1h4v4h-4zM195.4 201.1h4v4h-4zM195.4 205.1h4v4h-4zM195.4 209.1h4v4h-4zM195.4 213.1h4v4h-4zM195.4 217.1h4v4h-4zM143.4 233.1h4v4h-4zM143.4 229.1h4v4h-4z"/>
<path d="M143.4 225.1h4v4h-4zM143.4 221.1h4v4h-4zM147.4 233.1h4v4h-4zM147.4 229.1h4v4h-4zM147.4 225.1h4v4h-4zM147.4 221.1h4v4h-4zM151.4 233.1h4v4h-4zM151.4 229.1h4v4h-4zM151.4 225.1h4v4h-4zM151.4 221.1h4v4h-4zM155.4 233.1h4v4h-4zM155.4 229.1h4v4h-4z"/>
<path d="M155.4 225.1h4v4h-4zM155.4 221.1h4v4h-4zM159.4 233.1h4v4h-4zM159.4 229.1h4v4h-4zM159.4 225.1h4v4h-4zM159.4 221.1h4v4h-4zM163.4 233.1h4v4h-4zM163.4 229.1h4v4h-4zM163.4 225.1h4v4h-4zM163.4 221.1h4v4h-4zM167.4 233.1h4v4h-4zM167.4 229.1h4v4h-4z"/>
<path d="M167.4 225.1h4v4h-4zM167.4 221.1h4v4h-4zM171.4 233.1h4v4h-4zM171.4 229.1h4v4h-4zM171.4 225.1h4v4h-4zM171.4 221.1h4v4h-4zM175.4 233.1h4v4h-4zM175.4 229.1h4v4h-4zM175.4 225.1h4v4h-4zM175.4 221.1h4v4h-4zM179.4 233.1h4v4h-4zM179.4 229.1h4v4h-4z"/>
<path d="M179.4 225.1h4v4h-4zM179.4 221.1h4v4h-4zM183.4 233.1h4v4h-4zM183.4 229.1h4v4h-4zM183.4 225.1h4v4h-4zM183.4 221.1h4v4h-4zM187.4 233.1h4v4h-4zM187.4 229.1h4v4h-4zM187.4 225.1h4v4h-4zM187.4 221.1h4v4h-4zM191.4 233.1h4v4h-4zM191.4 229.1h4v4h-4z"/>
<path d="M191.4 225.1h4v4h-4zM191.4 221.1h4v4h-4zM195.4 233.1h4v4h-4zM195.4 229.1h4v4h-4zM195.4 225.1h4v4h-4zM195.4 221.1h4v4h-4z"/>
</g>
<text font-size="11.9" fill="#373435" x="71.4" y="153.6">THAN</text>
<g font-size="11.5" fill="#373435">
<text x="77.6" y="125.5">VEHICLES</text>
<text x="81.8" y="139.5">LONGER</text>
</g>
<text font-size="10.4" fill="#373435" x="124.5" y="153.5">m</text>
<g font-size="6" fill="#373435">
<text x="106.8" y="250.4">TRAFFIC INSTRUCTION SIGN</text>
<text x="174" y="273">TC2343_2</text>
</g>
<text font-size="4.9" fill="#373435" x="100.1" y="258.6">“VEHICLES LONGER THAN ...m TO LOOP”</text>
<g font-size="4.4" fill="#373435">
<text x="97.9" y="21">1200</text>
<text x="152.7" y="26.4">R100</text>
<text x="151.7" y="34.7">120</text>
<text x="52.4" y="40">45</text>
<text x="151.7" y="74.7">1020</text>
<text x="35.1" y="97.1">1900</text>
<text x="151.7" y="114.6">120</text>
<text x="151.7" y="122.9">120D</text>
<text x="151.7" y="130">80</text>
<text x="151.7" y="136.9">120D</text>
<text x="151.7" y="144">80</text>
<text x="151.7" y="150.9">120D/80Emod</text>
<text x="52.2" y="156.2">15</text>
<text x="151.7" y="159.3">120</text>
</g>
<g font-size="4.2" fill="#373435">
<text x="100.6" y="267.2">APPROVED AS OFFICIAL TRAFFIC SIGN</text>
<text x="174.7" y="285.6">A</text>
</g>
<g font-size="3.9" fill="#373435">
<text x="19.8" y="191.4">Note: This sign shall be used to inform drivers of longer</text>
<text x="19.8" y="196.1">vehicles to loop around the roundabout where a direct turn</text>
<text x="19.8" y="200.9">would otherwise result in the vehicle encroaching over road</text>
<text x="19.8" y="205.7">related area. Minimises risks to people and infrastructure.</text>
<text x="19.7" y="223.1">Colour Legend</text>
<text x="26.6" y="230.1">Retroreflective white</text>
<text x="26.6" y="236">Black</text>
</g>
<g font-size="3.5" fill="#373435">
<text x="21.6" y="267.9">Department of Transport and Main Roads</text>
<text x="17.7" y="271.8">Infrastructure Management &amp; Delivery Division</text>
<text x="16.7" y="280.6">Designed</text>
<text x="42.7" y="280.6">Checked</text>
<text x="69.7" y="280.6">Scale</text>
<text x="98.5" y="281.3">PRINCIPAL ENGINEER</text>
<text x="154.7" y="276.1">08/05/20</text>
<text x="157.4" y="281.2">Date</text>
<text x="17" y="284.8">RH 05/20</text>
<text x="42.7" y="284.8">MM 05/20</text>
<text x="69.7" y="285.2">Not to Scale</text>
<text x="98.5" y="284.8">(Traffic Engineering)</text>
</g>
<text font-size="2.8" fill="#373435" x="180.2" y="278.8">Page 2 of 2</text>
</svg>
